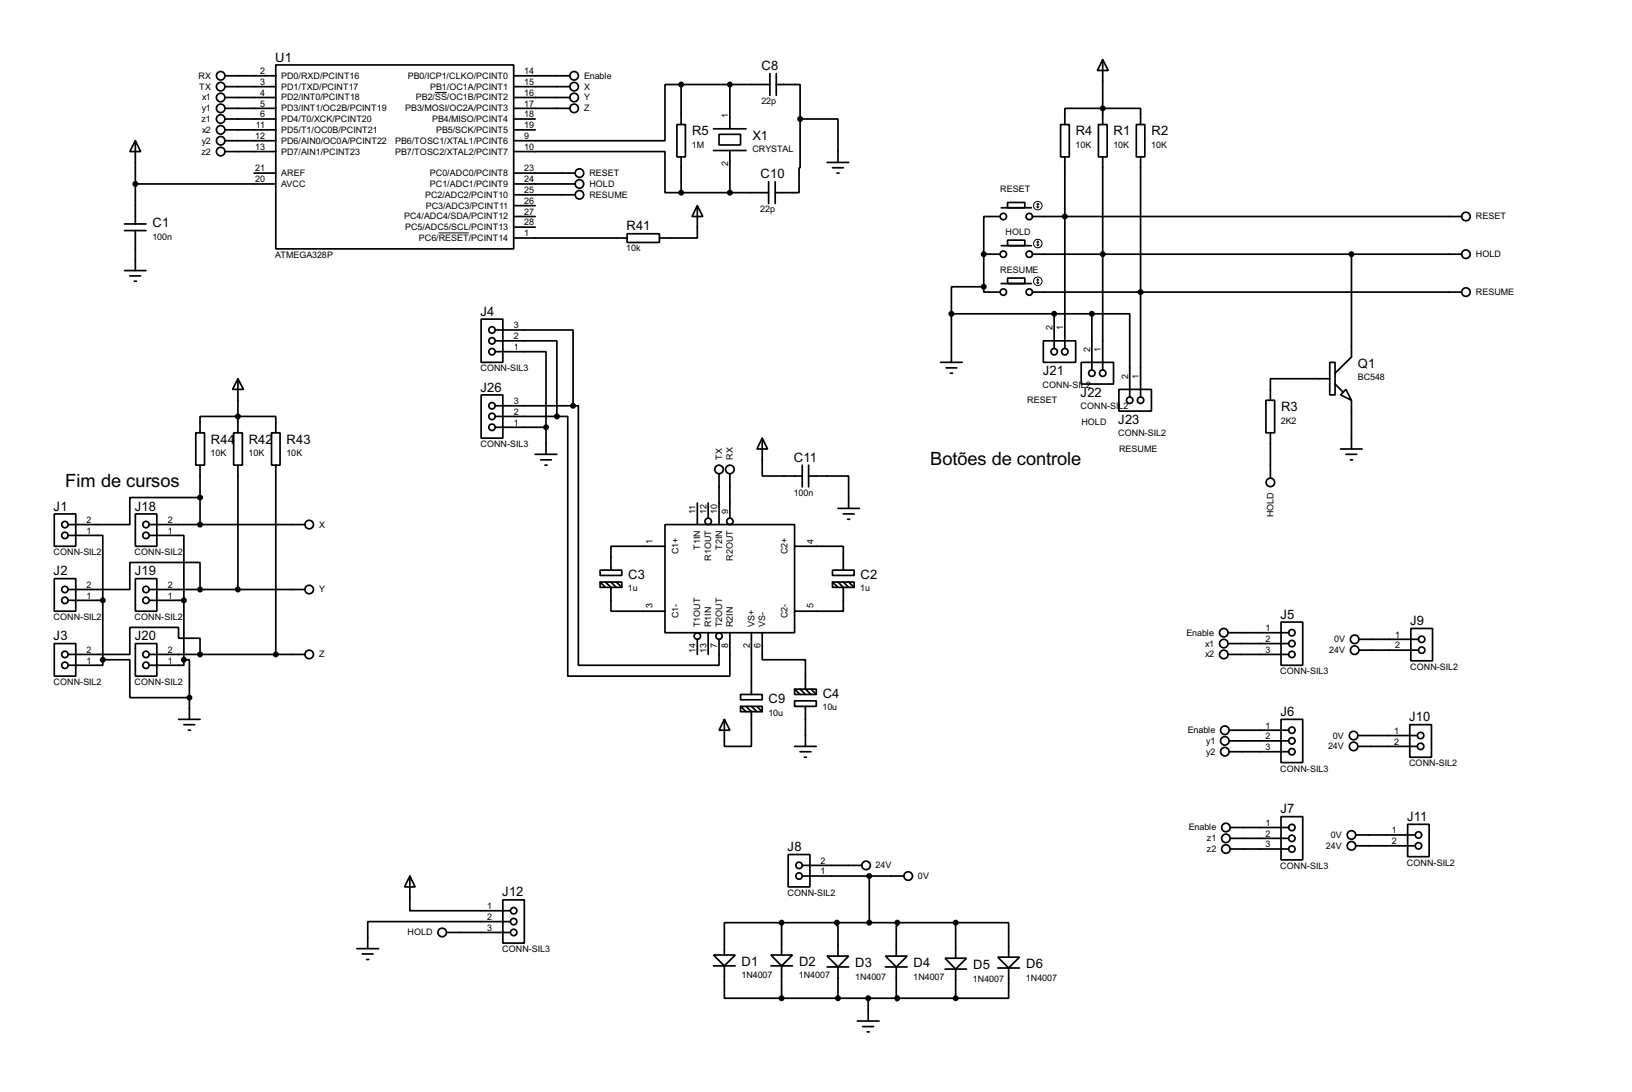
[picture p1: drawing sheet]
<svg xmlns="http://www.w3.org/2000/svg" width="383mm" height="256mm" viewBox="0 0 383 256" stroke-linecap="round" stroke-linejoin="round" font-family="sans-serif">
<g fill="none" stroke="#000" stroke-width=".4">
<path d="M52.9 17.8h11.9M64.8 15.3h55.9v43.2h-55.9zM120.7 17.8h13.2M160.1 19.9h-3.8v13.2h-35.6M160.1 19.9h20.8M160.1 19.9v9.4M171.5 19.9v10.4M180.9 17.3v5.1M182.4 19.9h5.6v8.1M182.4 17.3v5.1M259.1 14l1.3 2.6h-2.5zM259.1 14v15.3"/>
<path d="M31.8 33.1l1.3 2.5h-2.6zM31.8 33.1v19.5M52.9 20.4h11.9M52.9 25.5h11.9M52.9 22.9h11.9M52.9 33.1h11.9M52.9 30.5h11.9M52.9 28h11.9M52.9 35.6h11.9M120.7 35.6h35.6v9.7h3.8M120.7 20.4h13.2M120.7 25.5h13.2"/>
<path d="M120.7 22.9h13.2M120.7 30.5h5.1M120.7 28h5.1M159.1 29.3h2v7.6h-2zM160.1 36.9v8.4M167.7 30.3h7.6M167.7 35.4h7.6M169 31.6h5v2.5h-5zM171.5 35.4v9.9M188 28v11.4h-.2v5.9h-5.6M188 28h8.9v10.2M194.4 38.2h5"/>
<path d="M195.6 39.4h2.6M249.2 29.3h2.1v7.6h-2.1zM250.2 29.3v-3.8h17.8v3.8M250.2 36.9v44.9M258.1 29.3h2.1v7.6h-2.1zM259.1 36.9v50M267 29.3h2v7.6h-2zM268 36.9v56.4M29.3 54.2h5M29.3 52.6h5M31.8 54.2v9.4M31.8 43.2h33"/>
<path d="M59.7 40.7h5.1M120.7 43.2h14.5M120.7 40.7h14.5M120.7 45.8h14.5M120.7 55.9h26.7M120.7 50.9h5.1M120.7 53.4h5.1M120.7 48.3h5.1M147.4 54.9h7.6v2.1h-7.6zM160.1 45.3h20.5M163.9 48.3l1.3 2.6h-2.6zM163.9 48.3v7.6h-8.9"/>
<path d="M180.6 42.7v5.1M182.2 42.7v5.1M196.7 40.7h.5M231.2 59.7h3.8M231.2 59.7v7.7M235 50.9h-3.8v8.8M235.3 48.8h7.1M235.3 57.7h7.1M236.8 47.6h4v1.2h-4zM236.8 56.4h4v1.3h-4zM242.6 59.7h100.9M242.6 50.9h100.9"/>
<path d="M317.6 59.7v24.2l-3.9 3.8M29.3 63.6h5M30.5 64.8h2.6M31.6 66.1h.5M113.1 75h5.1v10.1h-5.1zM116.4 77.5h18.3v17.8M223.6 73.7v11.4M223.6 73.7h33M231.2 67.4v1.2h3.8M231.2 67.4h-7.6v6.3M235.3 66.6h7.1M236.8 65.3h4v1.3h-4z"/>
<path d="M242.6 68.6h100.9M247.7 73.7v8.1M256.6 73.7h8.9v19.6M256.6 73.7v13.2M55.9 89l1.3 2.5h-2.5zM55.9 89v12.7M113.1 92.8h5.1v10.1h-5.1zM116.4 82.6h11.9v17.8M116.4 80.1h14.5v17.7M116.4 97.8h14.5M116.4 95.3h18.3M130.9 97.8h2.5v61h38.1v-10.2"/>
<path d="M134.7 95.3h1.2v61h33.1v-6.1M221 85.1h5.1M222.3 86.4h2.5M223.3 87.7h.5M245.2 80.1h7.6v5h-7.6zM254.1 85.1h7.6v5.1h-7.6zM262.9 91.5h7.7v5.1h-7.7zM297.5 94h2v7.7h-2zM312.5 85.1h1.2v7.7h-1.2zM312.5 89h-14v5M313.7 90.2l1.8 1.8M316.3 91.5l1.3 2.5-2.6-1.2z"/>
<path d="M317.6 94v11.5M46 101.7h2.1v7.6h-2.1zM47 101.7v-3.9h17.8v3.9M47 116.9h-16.5v6.3h-14.4M47 109.3v13.9M54.9 101.7h2.1v7.6h-2.1zM55.9 109.3v29.2M63.8 101.7h2v7.6h-2zM64.8 109.3v44.4M116.4 100.4h11.9M125.8 106.7h5.1M127.1 108h2.5"/>
<path d="M128.1 109.3h.5M128.3 100.4v6.3M163.9 118.2v5M166.4 118.2v3.5M169 111.3v11.9M171.5 111.3v10.4M179.1 102.9l1.3 2.6h-2.5zM179.1 102.9v8.9h9.4M188.5 109.3v5.1M190 111.8h9.4v7.6M190 109.3v5.1M196.9 119.4h5.1"/>
<path d="M298.5 101.7v10.6M315 105.5h5.1M316.3 106.7h2.5M317.3 108h.5M12.8 120.7h5v7.6h-5zM12.8 135.9h5v7.7h-5zM16.1 125.8h8.1v15.2M16.1 138.5h14.4v-6.4h16.5v6.4M31.8 120.7h5.1v7.6h-5.1zM31.8 135.9h5.1v7.7h-5.1zM35.1 125.8h8.1v15.2M35.1 123.2h36.6"/>
<path d="M35.1 138.5h36.6M141 133.9h5.1v1.3h-5.1zM141 136.7h5.1v1.3h-5.1zM141 136.7l1.3 1.3M142.3 136.7l1.3 1.3v5.6h12.7M143.6 136.7l1.2 1.3M144.8 136.7l1.3 1.3M156.3 123.2h30.4v25.4h-30.4zM156.3 128.3h-12.7v5.6M186.7 128.3h11.5v5.6M195.6 133.9h5.1v1.3h-5.1zM195.6 136.7h5.1v1.3h-5.1z"/>
<path d="M195.6 136.7l1.3 1.3M196.9 136.7l1.3 1.3v5.6h-11.5M198.2 136.7l1.2 1.3M198.2 120.7h2.5M199.2 122h.5M199.4 136.7l1.3 1.3M12.8 151.2h5v7.6h-5zM16.1 153.7h14.4v-6.3h11.5v2.5h5v3.8M16.1 141h8.1M24.2 155v1.3h-8.1M24.2 155h6.3v8.9h14M24.2 141v14"/>
<path d="M31.8 151.2h5.1v7.6h-5.1zM35.1 141h8.1M35.1 153.7h36.6M43.2 155v1.3h-8.1M43.2 155h1.3v8.9M43.2 141v14M163.9 150.2v3.5M166.4 148.6v5.1M176.6 148.6v14.5M179.1 148.6v6.4h10.2v6.9l1.3 1.2M288.6 153.7h14.2M288.6 148.6h14.2"/>
<path d="M288.6 151.2h14.2M301 146.1h5.1v10.2h-5.1zM319.3 152.7h14M319.3 150.2h14M331.5 147.6h5.1v7.6h-5.1zM42 169h5M43.2 170.2h2.6M44.3 171.5h.5M44.5 163.9v5.1M170.2 169l1.3 2.5h-2.5zM174 163.1h5.1v1.3h-5.1zM174 165.9h5.1v1.3h-5.1z"/>
<path d="M174 165.9l1.3 1.3M175.3 165.9l1.3 1.3v8.1h-6.4v-6.3M176.6 165.9l1.3 1.3M177.9 165.9l1.2 1.3M186.7 164.6h5.1v1.3h-5.1zM186.7 161.9h5.1v1.2h-5.1zM186.7 175.3h5.1M186.7 161.9l1.3 1.2M188 176.6h2.6M188 161.9l1.3 1.2M189 177.9h.5M189.3 165.9v9.4"/>
<path d="M190.6 161.9l1.2 1.2M288.9 171.5h13.9M288.9 174h13.9M288.9 176.6h13.9M301 169h5.1v10.1h-5.1zM319.1 175.3h13.9M319.1 172.8h13.9M331.3 170.2h5.1v7.7h-5.1zM289.1 194.4h13.7M289.1 196.9h13.7M289.1 199.4h13.7M301 191.8h5.1v10.2h-5.1z"/>
<path d="M318.6 198.7h13.9M318.6 196.1h13.9M330.8 193.6h5v7.6h-5zM96.3 205.8l1.3 2.5h-2.5zM96.3 205.8v8.1h23.6M105 219h14.9M118.2 211.4h5v10.1h-5zM119.9 216.5h-33.5v6.3M183.7 216.7h-13.5v7.6M183.7 216.7v7.6M183.7 216.7h40.9M185.2 200.7h5.1v7.6h-5.1z"/>
<path d="M188.5 203.3h14M188.5 205.8h23.9M196.7 216.7v.8h.2v7.1M204.3 205.8v10.9M210.9 216.7v.8h-.3v7.1M224.6 216.7h12.4v8.1M224.6 216.7v8.4M83.9 222.8h5.1M85.1 224.1h2.6M86.2 225.4h.5M167.7 224.3h5.1l-2.6 2.6zM167.7 226.9h5.1"/>
<path d="M170.2 226.9v7.6h13.5M181.2 224.3h5l-2.5 2.6zM181.2 226.9h5M183.7 226.9v7.6M183.7 234.5h40.9M194.4 224.6h5l-2.5 2.5zM194.4 227.1h5M196.9 227.1v7.4M201.5 239.8h5.1M204 234.5v5.3M208.1 224.6h5.1l-2.6 2.5zM208.1 227.1h5.1"/>
<path d="M210.6 227.1v7.9h.3v-.5M222.1 225.1h5l-2.5 2.5zM222.1 227.6h5M224.6 227.6v6.9M234.5 224.8h5.1l-2.6 2.6zM234.5 227.4h5.1M237 227.4v7.1h-12.4M202.7 241.1h2.6M203.8 242.4h.5"/>
<circle cx="51.8" cy="17.8" r="1"/>
<circle cx="134.9" cy="17.8" r="1"/>
<circle cx="51.8" cy="28" r="1"/>
<circle cx="51.8" cy="35.6" r="1"/>
<circle cx="51.8" cy="30.5" r="1"/>
<circle cx="51.8" cy="33.1" r="1"/>
<circle cx="51.8" cy="25.5" r="1"/>
<circle cx="51.8" cy="22.9" r="1"/>
<circle cx="51.8" cy="20.4" r="1"/>
<circle cx="134.9" cy="25.5" r="1"/>
<circle cx="134.9" cy="20.4" r="1"/>
<circle cx="134.9" cy="22.9" r="1"/>
<circle cx="136.1" cy="45.8" r="1"/>
<circle cx="136.1" cy="40.7" r="1"/>
<circle cx="136.1" cy="43.2" r="1"/>
<circle cx="235.7" cy="59.7" r=".75"/>
<circle cx="235.7" cy="50.9" r=".75"/>
<circle cx="241.8" cy="59.7" r=".75"/>
<circle cx="241.8" cy="50.9" r=".75"/>
<circle cx="344.4" cy="50.9" r="1"/>
<circle cx="344.4" cy="59.7" r="1"/>
<circle cx="115.6" cy="77.5" r=".75"/>
<circle cx="235.7" cy="68.6" r=".75"/>
<circle cx="241.8" cy="68.6" r=".75"/>
<circle cx="344.4" cy="68.6" r="1"/>
<circle cx="115.6" cy="97.8" r=".75"/>
<circle cx="115.6" cy="80.1" r=".75"/>
<circle cx="115.6" cy="95.3" r=".75"/>
<circle cx="115.6" cy="82.6" r=".75"/>
<circle cx="247.7" cy="82.6" r=".75"/>
<circle cx="250.2" cy="82.6" r=".75"/>
<circle cx="256.5" cy="87.7" r=".75"/>
<circle cx="259.1" cy="87.7" r=".75"/>
<circle cx="265.4" cy="94" r=".75"/>
<circle cx="268" cy="94" r=".75"/>
<circle cx="115.6" cy="100.4" r=".75"/>
<circle cx="168.9" cy="110.3" r="1"/>
<circle cx="171.5" cy="110.3" r="1"/>
<circle cx="298.5" cy="113.3" r="1"/>
<circle cx="15.2" cy="138.5" r=".75"/>
<circle cx="15.2" cy="123.2" r=".75"/>
<circle cx="15.2" cy="125.8" r=".75"/>
<circle cx="34.3" cy="138.5" r=".75"/>
<circle cx="34.3" cy="123.2" r=".75"/>
<circle cx="34.3" cy="125.8" r=".75"/>
<circle cx="72.6" cy="138.5" r="1"/>
<circle cx="72.6" cy="123.2" r="1"/>
<circle cx="166.4" cy="122.5" r=".75"/>
<circle cx="171.5" cy="122.5" r=".75"/>
<circle cx="15.2" cy="141" r=".75"/>
<circle cx="15.2" cy="156.3" r=".75"/>
<circle cx="15.2" cy="153.7" r=".75"/>
<circle cx="34.3" cy="156.3" r=".75"/>
<circle cx="34.3" cy="153.7" r=".75"/>
<circle cx="34.3" cy="141" r=".75"/>
<circle cx="72.6" cy="153.7" r="1"/>
<circle cx="163.8" cy="149.4" r=".75"/>
<circle cx="168.9" cy="149.4" r=".75"/>
<circle cx="287.5" cy="151.2" r="1"/>
<circle cx="287.5" cy="153.7" r="1"/>
<circle cx="287.5" cy="148.6" r="1"/>
<circle cx="303.5" cy="151.2" r=".75"/>
<circle cx="303.5" cy="153.7" r=".75"/>
<circle cx="303.5" cy="148.6" r=".75"/>
<circle cx="318.3" cy="152.7" r="1"/>
<circle cx="318.3" cy="150.2" r="1"/>
<circle cx="334" cy="150.2" r=".75"/>
<circle cx="334" cy="152.7" r=".75"/>
<circle cx="287.8" cy="171.5" r="1"/>
<circle cx="287.8" cy="174" r="1"/>
<circle cx="287.8" cy="176.6" r="1"/>
<circle cx="303.5" cy="171.5" r=".75"/>
<circle cx="303.5" cy="174" r=".75"/>
<circle cx="303.5" cy="176.6" r=".75"/>
<circle cx="318" cy="172.8" r="1"/>
<circle cx="318" cy="175.3" r="1"/>
<circle cx="333.8" cy="172.8" r=".75"/>
<circle cx="333.8" cy="175.3" r=".75"/>
<circle cx="288" cy="199.4" r="1"/>
<circle cx="288" cy="194.4" r="1"/>
<circle cx="288" cy="196.9" r="1"/>
<circle cx="303.5" cy="199.4" r=".75"/>
<circle cx="303.5" cy="194.4" r=".75"/>
<circle cx="303.5" cy="196.9" r=".75"/>
<circle cx="317.5" cy="196.1" r="1"/>
<circle cx="317.5" cy="198.7" r="1"/>
<circle cx="333.3" cy="196.1" r=".75"/>
<circle cx="333.3" cy="198.7" r=".75"/>
<circle cx="103.9" cy="219" r="1"/>
<circle cx="120.7" cy="213.9" r=".75"/>
<circle cx="120.7" cy="216.5" r=".75"/>
<circle cx="120.7" cy="219" r=".75"/>
<circle cx="187.7" cy="203.3" r=".75"/>
<circle cx="187.7" cy="205.8" r=".75"/>
<circle cx="203.5" cy="203.3" r="1"/>
<circle cx="213.4" cy="205.8" r="1"/>
</g>
<g fill="none" stroke="#000" stroke-width=".23">
<path d="M102.2 21.7h2.8M103.1 54.7h7.1M243.6 48.6l.3 .2M243.6 57.5l.3 .2M243.9 47.8v1M243.9 56.7v1M243.9 47.8l-.3 .3M243.9 47.8l.2 .3M243.9 56.7l-.3 .3M243.9 56.7l.2 .3M244.1 48.6l-.2 .2M244.1 57.5l-.2 .2"/>
<path d="M243.6 66.3l.3 .3M243.9 65.6v1M243.9 65.6l-.3 .2M243.9 65.6l.2 .2M244.1 66.3l-.2 .3"/>
<circle cx="243.8" cy="48.3" r="1"/>
<circle cx="243.8" cy="57.2" r="1"/>
<circle cx="243.8" cy="66.1" r="1"/>
</g>
<g fill="#000" stroke="#000" stroke-width=".4">
<circle cx="160" cy="19.9" r=".5"/>
<circle cx="171.5" cy="19.9" r=".5"/>
<circle cx="188" cy="28" r=".5"/>
<circle cx="259.1" cy="25.5" r=".5"/>
<circle cx="31.8" cy="43.2" r=".5"/>
<circle cx="160" cy="45.3" r=".5"/>
<circle cx="171.5" cy="45.3" r=".5"/>
<circle cx="231.1" cy="59.7" r=".5"/>
<circle cx="250.2" cy="50.9" r=".5"/>
<circle cx="259.1" cy="59.7" r=".5"/>
<circle cx="317.5" cy="59.7" r=".5"/>
<circle cx="223.5" cy="73.7" r=".5"/>
<circle cx="231.1" cy="67.4" r=".5"/>
<circle cx="247.7" cy="73.7" r=".5"/>
<circle cx="256.5" cy="73.7" r=".5"/>
<circle cx="268" cy="68.6" r=".5"/>
<circle cx="55.9" cy="97.8" r=".5"/>
<circle cx="130.8" cy="97.8" r=".5"/>
<circle cx="134.6" cy="95.3" r=".5"/>
<circle cx="47" cy="116.9" r=".5"/>
<circle cx="128.3" cy="100.4" r=".5"/>
<circle cx="47" cy="138.5" r=".5"/>
<circle cx="47" cy="123.2" r=".5"/>
<circle cx="55.9" cy="138.5" r=".5"/>
<circle cx="24.1" cy="141" r=".5"/>
<circle cx="24.1" cy="155" r=".5"/>
<circle cx="43.2" cy="141" r=".5"/>
<circle cx="43.2" cy="155" r=".5"/>
<circle cx="47" cy="153.7" r=".5"/>
<circle cx="64.8" cy="153.7" r=".5"/>
<circle cx="44.5" cy="163.9" r=".5"/>
<circle cx="183.6" cy="216.7" r=".5"/>
<circle cx="196.6" cy="216.7" r=".5"/>
<circle cx="204.2" cy="216.7" r=".5"/>
<circle cx="204.2" cy="205.8" r=".5"/>
<circle cx="210.8" cy="216.7" r=".5"/>
<circle cx="224.5" cy="216.7" r=".5"/>
<circle cx="183.6" cy="234.5" r=".5"/>
<circle cx="196.9" cy="234.5" r=".5"/>
<circle cx="204" cy="234.5" r=".5"/>
<circle cx="210.8" cy="234.5" r=".5"/>
<circle cx="224.5" cy="234.5" r=".5"/>
</g>
<g font-size="4.8">
<text x="218.5" y="109.3">Botões de controle</text>
<text x="15.3" y="114.4">Fim de cursos</text>
</g>
<g font-size="3.4">
<text x="64.7" y="14.5">U1</text>
<text x="179" y="16.5">C8</text>
<text x="162.6" y="31.8">R5</text>
<text x="176.8" y="32.8">X1</text>
<text x="252.8" y="31.8">R4</text>
<text x="261.7" y="31.8">R1</text>
<text x="270.6" y="31.8">R2</text>
<text x="178.7" y="41.9">C10</text>
<text x="35.9" y="53.4">C1</text>
<text x="147.2" y="54.1">R41</text>
<text x="112.9" y="74.1">J4</text>
<text x="245" y="88.1">J21</text>
<text x="319.1" y="86.4">Q1</text>
<text x="112.9" y="92">J26</text>
<text x="253.9" y="93.2">J22</text>
<text x="262.8" y="99.5">J23</text>
<text x="301" y="96.6">R3</text>
<text x="49.6" y="104.2">R44</text>
<text x="58.5" y="104.2">R42</text>
<text x="67.4" y="104.2">R43</text>
<text x="186.6" y="108.5">C11</text>
<text x="12.6" y="119.9">J1</text>
<text x="31.7" y="119.9">J18</text>
<text x="12.6" y="135.1">J2</text>
<text x="31.7" y="135.1">J19</text>
<text x="147.6" y="136">C3</text>
<text x="202.2" y="136">C2</text>
<text x="300.9" y="145.3">J5</text>
<text x="331.4" y="146.8">J9</text>
<text x="12.6" y="150.4">J3</text>
<text x="31.7" y="150.4">J20</text>
<text x="180.6" y="165.2">C9</text>
<text x="193.3" y="163.9">C4</text>
<text x="300.9" y="168.2">J6</text>
<text x="331.1" y="169.4">J10</text>
<text x="300.9" y="191">J7</text>
<text x="330.6" y="192.8">J11</text>
<text x="185.1" y="199.9">J8</text>
<text x="118" y="210.6">J12</text>
<text x="174.3" y="226.9">D1</text>
<text x="187.8" y="226.9">D2</text>
<text x="201" y="227.1">D3</text>
<text x="214.7" y="227.1">D4</text>
<text x="228.7" y="227.6">D5</text>
<text x="241.1" y="227.4">D6</text>
</g>
<g font-size="2.4">
<text x="61.1" y="17.4">2</text>
<text x="123.2" y="17.4">14</text>
<text x="46.6" y="18.5">RX</text>
<text x="46.8" y="21.1">TX</text>
<text x="47.5" y="23.6">x1</text>
<text x="61.1" y="22.5">4</text>
<text x="61.1" y="20">3</text>
<text x="66.1" y="23.6">PD2/INT0/PCINT18</text>
<text x="66.1" y="21.1">PD1/TXD/PCINT17</text>
<text x="66.1" y="18.5">PD0/RXD/PCINT16</text>
<text x="95.8" y="18.5">PB0/ICP1/CLKO/PCINT0</text>
<text x="97.7" y="23.6">PB2/SS/OC1B/PCINT2</text>
<text x="101.1" y="21.1">PB1/OC1A/PCINT1</text>
<text x="123.2" y="20">15</text>
<text x="123.2" y="22.5">16</text>
<text x="137.2" y="21.1">X</text>
<text x="137.2" y="23.6">Y</text>
<text x="137.2" y="18.5">Enable</text>
<text x="47.4" y="28.6">z1</text>
<text x="47.4" y="26.1">y1</text>
<text x="61.1" y="27.5">6</text>
<text x="61.1" y="25">5</text>
<text x="66.1" y="28.6">PD4/T0/XCK/PCINT20</text>
<text x="66.1" y="26.1">PD3/INT1/OC2B/PCINT19</text>
<text x="95.2" y="26.1">PB3/MOSI/OC2A/PCINT3</text>
<text x="101.5" y="28.6">PB4/MISO/PCINT4</text>
<text x="123.2" y="25">17</text>
<text x="123.2" y="27.5">18</text>
<text x="137.2" y="26.1">Z</text>
<text x="171.1" y="27.7" transform="rotate(-90 171.1 27.7)">1</text>
<text x="178.9" y="24.5">22p</text>
<text x="47.4" y="33.8">y2</text>
<text x="47.5" y="31.2">x2</text>
<text x="60" y="32.7">12</text>
<text x="60" y="35.2">13</text>
<text x="60.1" y="30.1">11</text>
<text x="66.1" y="33.8">PD6/AIN0/OC0A/PCINT22</text>
<text x="66.1" y="31.2">PD5/T1/OC0B/PCINT21</text>
<text x="92.8" y="33.8">PB6/TOSC1/XTAL1/PCINT6</text>
<text x="102.5" y="31.2">PB5/SCK/PCINT5</text>
<text x="123.2" y="30.1">19</text>
<text x="123.2" y="35.2">10</text>
<text x="123.2" y="32.7">9</text>
<text x="162.6" y="34.8">1M</text>
<text x="176.8" y="35.7">CRYSTAL</text>
<text x="252.7" y="34.8">10K</text>
<text x="261.6" y="34.8">10K</text>
<text x="270.5" y="34.8">10K</text>
<text x="47.4" y="36.3">z2</text>
<text x="60" y="40.2">21</text>
<text x="66.1" y="41.3">AREF</text>
<text x="66.1" y="36.3">PD7/AIN1/PCINT23</text>
<text x="92.8" y="36.3">PB7/TOSC2/XTAL2/PCINT7</text>
<text x="101" y="41.3">PC0/ADC0/PCINT8</text>
<text x="123.2" y="40.2">23</text>
<text x="138.5" y="41.3">RESET</text>
<text x="171.1" y="39" transform="rotate(-90 171.1 39)">2</text>
<text x="60" y="42.8">20</text>
<text x="66.1" y="43.9">AVCC</text>
<text x="99.9" y="46.5">PC2/ADC2/PCINT10</text>
<text x="101" y="43.9">PC1/ADC1/PCINT9</text>
<text x="123.2" y="47.9">26</text>
<text x="123.2" y="45.4">25</text>
<text x="123.2" y="42.8">24</text>
<text x="138.5" y="43.9">HOLD</text>
<text x="138.5" y="46.5">RESUME</text>
<text x="235" y="45.1">RESET</text>
<text x="95" y="51.5">PC4/ADC4/SDA/PCINT12</text>
<text x="100" y="49">PC3/ADC3/PCINT11</text>
<text x="123.2" y="52.9">28</text>
<text x="123.2" y="50.4">27</text>
<text x="178.7" y="49.9">22p</text>
<text x="346.8" y="51.5">RESET</text>
<text x="35.8" y="56.4">100n</text>
<text x="95.2" y="54">PC5/ADC5/SCL/PCINT13</text>
<text x="98.4" y="56.6">PC6/RESET/PCINT14</text>
<text x="123.2" y="55.5">1</text>
<text x="147.2" y="59.1">10k</text>
<text x="236.3" y="55.3">HOLD</text>
<text x="64.6" y="60.6">ATMEGA328P</text>
<text x="235" y="64.2">RESUME</text>
<text x="346.8" y="60.4">HOLD</text>
<text x="346.8" y="69.3">RESUME</text>
<text x="120.7" y="77.1">3</text>
<text x="247.3" y="77.5" transform="rotate(-90 247.3 77.5)">2</text>
<text x="249.8" y="77.5" transform="rotate(-90 249.8 77.5)">1</text>
<text x="120.7" y="82.2">1</text>
<text x="120.7" y="79.7">2</text>
<text x="256.2" y="82.6" transform="rotate(-90 256.2 82.6)">2</text>
<text x="258.7" y="82.6" transform="rotate(-90 258.7 82.6)">1</text>
<text x="112.9" y="87.2">CONN-SIL3</text>
<text x="265.1" y="88.9" transform="rotate(-90 265.1 88.9)">2</text>
<text x="267.6" y="89" transform="rotate(-90 267.6 89)">1</text>
<text x="319" y="89.4">BC548</text>
<text x="120.7" y="94.9">3</text>
<text x="241.4" y="94.7">RESET</text>
<text x="245" y="91.1">CONN-SIL2</text>
<text x="120.7" y="100">1</text>
<text x="120.7" y="97.4">2</text>
<text x="253.9" y="96.1">CONN-SIL2</text>
<text x="254.1" y="99.7">HOLD</text>
<text x="301" y="99.5">2K2</text>
<text x="49.5" y="107.2">10K</text>
<text x="58.4" y="107.2">10K</text>
<text x="67.3" y="107.2">10K</text>
<text x="112.9" y="105">CONN-SIL3</text>
<text x="169.7" y="108" transform="rotate(-90 169.7 108)">TX</text>
<text x="172.2" y="108" transform="rotate(-90 172.2 108)">RX</text>
<text x="262.7" y="102.5">CONN-SIL2</text>
<text x="262.9" y="106.1">RESUME</text>
<text x="186.5" y="116.5">100n</text>
<text x="20.4" y="125.4">1</text>
<text x="20.4" y="122.8">2</text>
<text x="39.4" y="125.4">1</text>
<text x="39.4" y="122.8">2</text>
<text x="75" y="123.9">X</text>
<text x="163.5" y="120.7" transform="rotate(-90 163.5 120.7)">11</text>
<text x="166" y="120.7" transform="rotate(-90 166 120.7)">12</text>
<text x="168.6" y="120.7" transform="rotate(-90 168.6 120.7)">10</text>
<text x="171.1" y="120.7" transform="rotate(-90 171.1 120.7)">9</text>
<text x="299.2" y="121.5" transform="rotate(-90 299.2 121.5)">HOLD</text>
<text x="12.6" y="130.4">CONN-SIL2</text>
<text x="31.6" y="130.4">CONN-SIL2</text>
<text x="153.3" y="127.7" transform="rotate(-90 153.3 127.7)">1</text>
<text x="159.4" y="130.2" transform="rotate(-90 159.4 130.2)">C1+</text>
<text x="164.6" y="129.1" transform="rotate(-90 164.6 129.1)">T1IN</text>
<text x="167.1" y="131.7" transform="rotate(-90 167.1 131.7)">R1OUT</text>
<text x="169.7" y="129.1" transform="rotate(-90 169.7 129.1)">T2IN</text>
<text x="172.2" y="131.7" transform="rotate(-90 172.2 131.7)">R2OUT</text>
<text x="185.1" y="130.2" transform="rotate(-90 185.1 130.2)">C2+</text>
<text x="191.2" y="127.7" transform="rotate(-90 191.2 127.7)">4</text>
<text x="20.4" y="140.6">1</text>
<text x="20.4" y="138.1">2</text>
<text x="39.4" y="140.6">1</text>
<text x="39.4" y="138.1">2</text>
<text x="75" y="139.2">Y</text>
<text x="147.6" y="138.9">1u</text>
<text x="153.3" y="142.9" transform="rotate(-90 153.3 142.9)">3</text>
<text x="191.2" y="142.9" transform="rotate(-90 191.2 142.9)">5</text>
<text x="202.1" y="138.9">1u</text>
<text x="12.6" y="145.7">CONN-SIL2</text>
<text x="31.6" y="145.7">CONN-SIL2</text>
<text x="159.4" y="145.2" transform="rotate(-90 159.4 145.2)">C1-</text>
<text x="164.6" y="147.3" transform="rotate(-90 164.6 147.3)">T1OUT</text>
<text x="167.1" y="147.3" transform="rotate(-90 167.1 147.3)">R1IN</text>
<text x="169.7" y="147.3" transform="rotate(-90 169.7 147.3)">T2OUT</text>
<text x="172.2" y="147.3" transform="rotate(-90 172.2 147.3)">R2IN</text>
<text x="177.3" y="147.3" transform="rotate(-90 177.3 147.3)">VS+</text>
<text x="179.8" y="147.3" transform="rotate(-90 179.8 147.3)">VS-</text>
<text x="185.1" y="145.2" transform="rotate(-90 185.1 145.2)">C2-</text>
<text x="278.8" y="149.3">Enable</text>
<text x="297.4" y="148.2">1</text>
<text x="327.8" y="149.8">1</text>
<text x="20.4" y="155.9">1</text>
<text x="20.4" y="153.3">2</text>
<text x="39.4" y="155.9">1</text>
<text x="39.4" y="153.3">2</text>
<text x="75" y="154.4">Z</text>
<text x="163.5" y="153.5" transform="rotate(-90 163.5 153.5)">14</text>
<text x="166" y="153.5" transform="rotate(-90 166 153.5)">13</text>
<text x="168.6" y="152.3" transform="rotate(-90 168.6 152.3)">7</text>
<text x="171.1" y="152.3" transform="rotate(-90 171.1 152.3)">8</text>
<text x="176.2" y="152.3" transform="rotate(-90 176.2 152.3)">2</text>
<text x="178.7" y="152.3" transform="rotate(-90 178.7 152.3)">6</text>
<text x="283.2" y="151.9">x1</text>
<text x="283.2" y="154.4">x2</text>
<text x="297.4" y="150.8">2</text>
<text x="297.4" y="153.3">3</text>
<text x="312.3" y="153.4">24V</text>
<text x="313.5" y="150.9">0V</text>
<text x="327.8" y="152.3">2</text>
<text x="12.6" y="160.9">CONN-SIL2</text>
<text x="31.6" y="160.9">CONN-SIL2</text>
<text x="300.8" y="158.4">CONN-SIL3</text>
<text x="331.3" y="157.4">CONN-SIL2</text>
<text x="193.3" y="166.9">10u</text>
<text x="180.6" y="168.1">10u</text>
<text x="279.1" y="172.2">Enable</text>
<text x="297.4" y="171.1">1</text>
<text x="297.4" y="173.6">2</text>
<text x="313.2" y="173.5">0V</text>
<text x="327.6" y="172.4">1</text>
<text x="283.5" y="174.7">y1</text>
<text x="283.5" y="177.3">y2</text>
<text x="297.4" y="176.2">3</text>
<text x="312.1" y="176">24V</text>
<text x="327.6" y="174.9">2</text>
<text x="331.1" y="180">CONN-SIL2</text>
<text x="300.8" y="181.2">CONN-SIL3</text>
<text x="279.3" y="195.1">Enable</text>
<text x="283.6" y="197.6">z1</text>
<text x="297.4" y="194">1</text>
<text x="297.4" y="196.5">2</text>
<text x="312.7" y="196.8">0V</text>
<text x="327.1" y="195.7">1</text>
<text x="192.8" y="202.8">2</text>
<text x="205.8" y="204">24V</text>
<text x="283.6" y="200.1">z2</text>
<text x="297.4" y="199">3</text>
<text x="311.6" y="199.4">24V</text>
<text x="327.1" y="198.3">2</text>
<text x="330.6" y="203.3">CONN-SIL2</text>
<text x="192.8" y="205.4">1</text>
<text x="215.7" y="206.5">0V</text>
<text x="300.8" y="204.1">CONN-SIL3</text>
<text x="114.5" y="213.5">1</text>
<text x="185" y="210.4">CONN-SIL2</text>
<text x="95.7" y="219.7">HOLD</text>
<text x="114.5" y="216.1">2</text>
<text x="114.5" y="218.6">3</text>
<text x="118" y="223.6">CONN-SIL3</text>
<text x="174.2" y="229.8">1N4007</text>
<text x="187.7" y="229.8">1N4007</text>
<text x="200.9" y="230.1">1N4007</text>
<text x="214.6" y="230.1">1N4007</text>
<text x="228.6" y="230.6">1N4007</text>
<text x="241.1" y="230.4">1N4007</text>
</g>
</svg>
